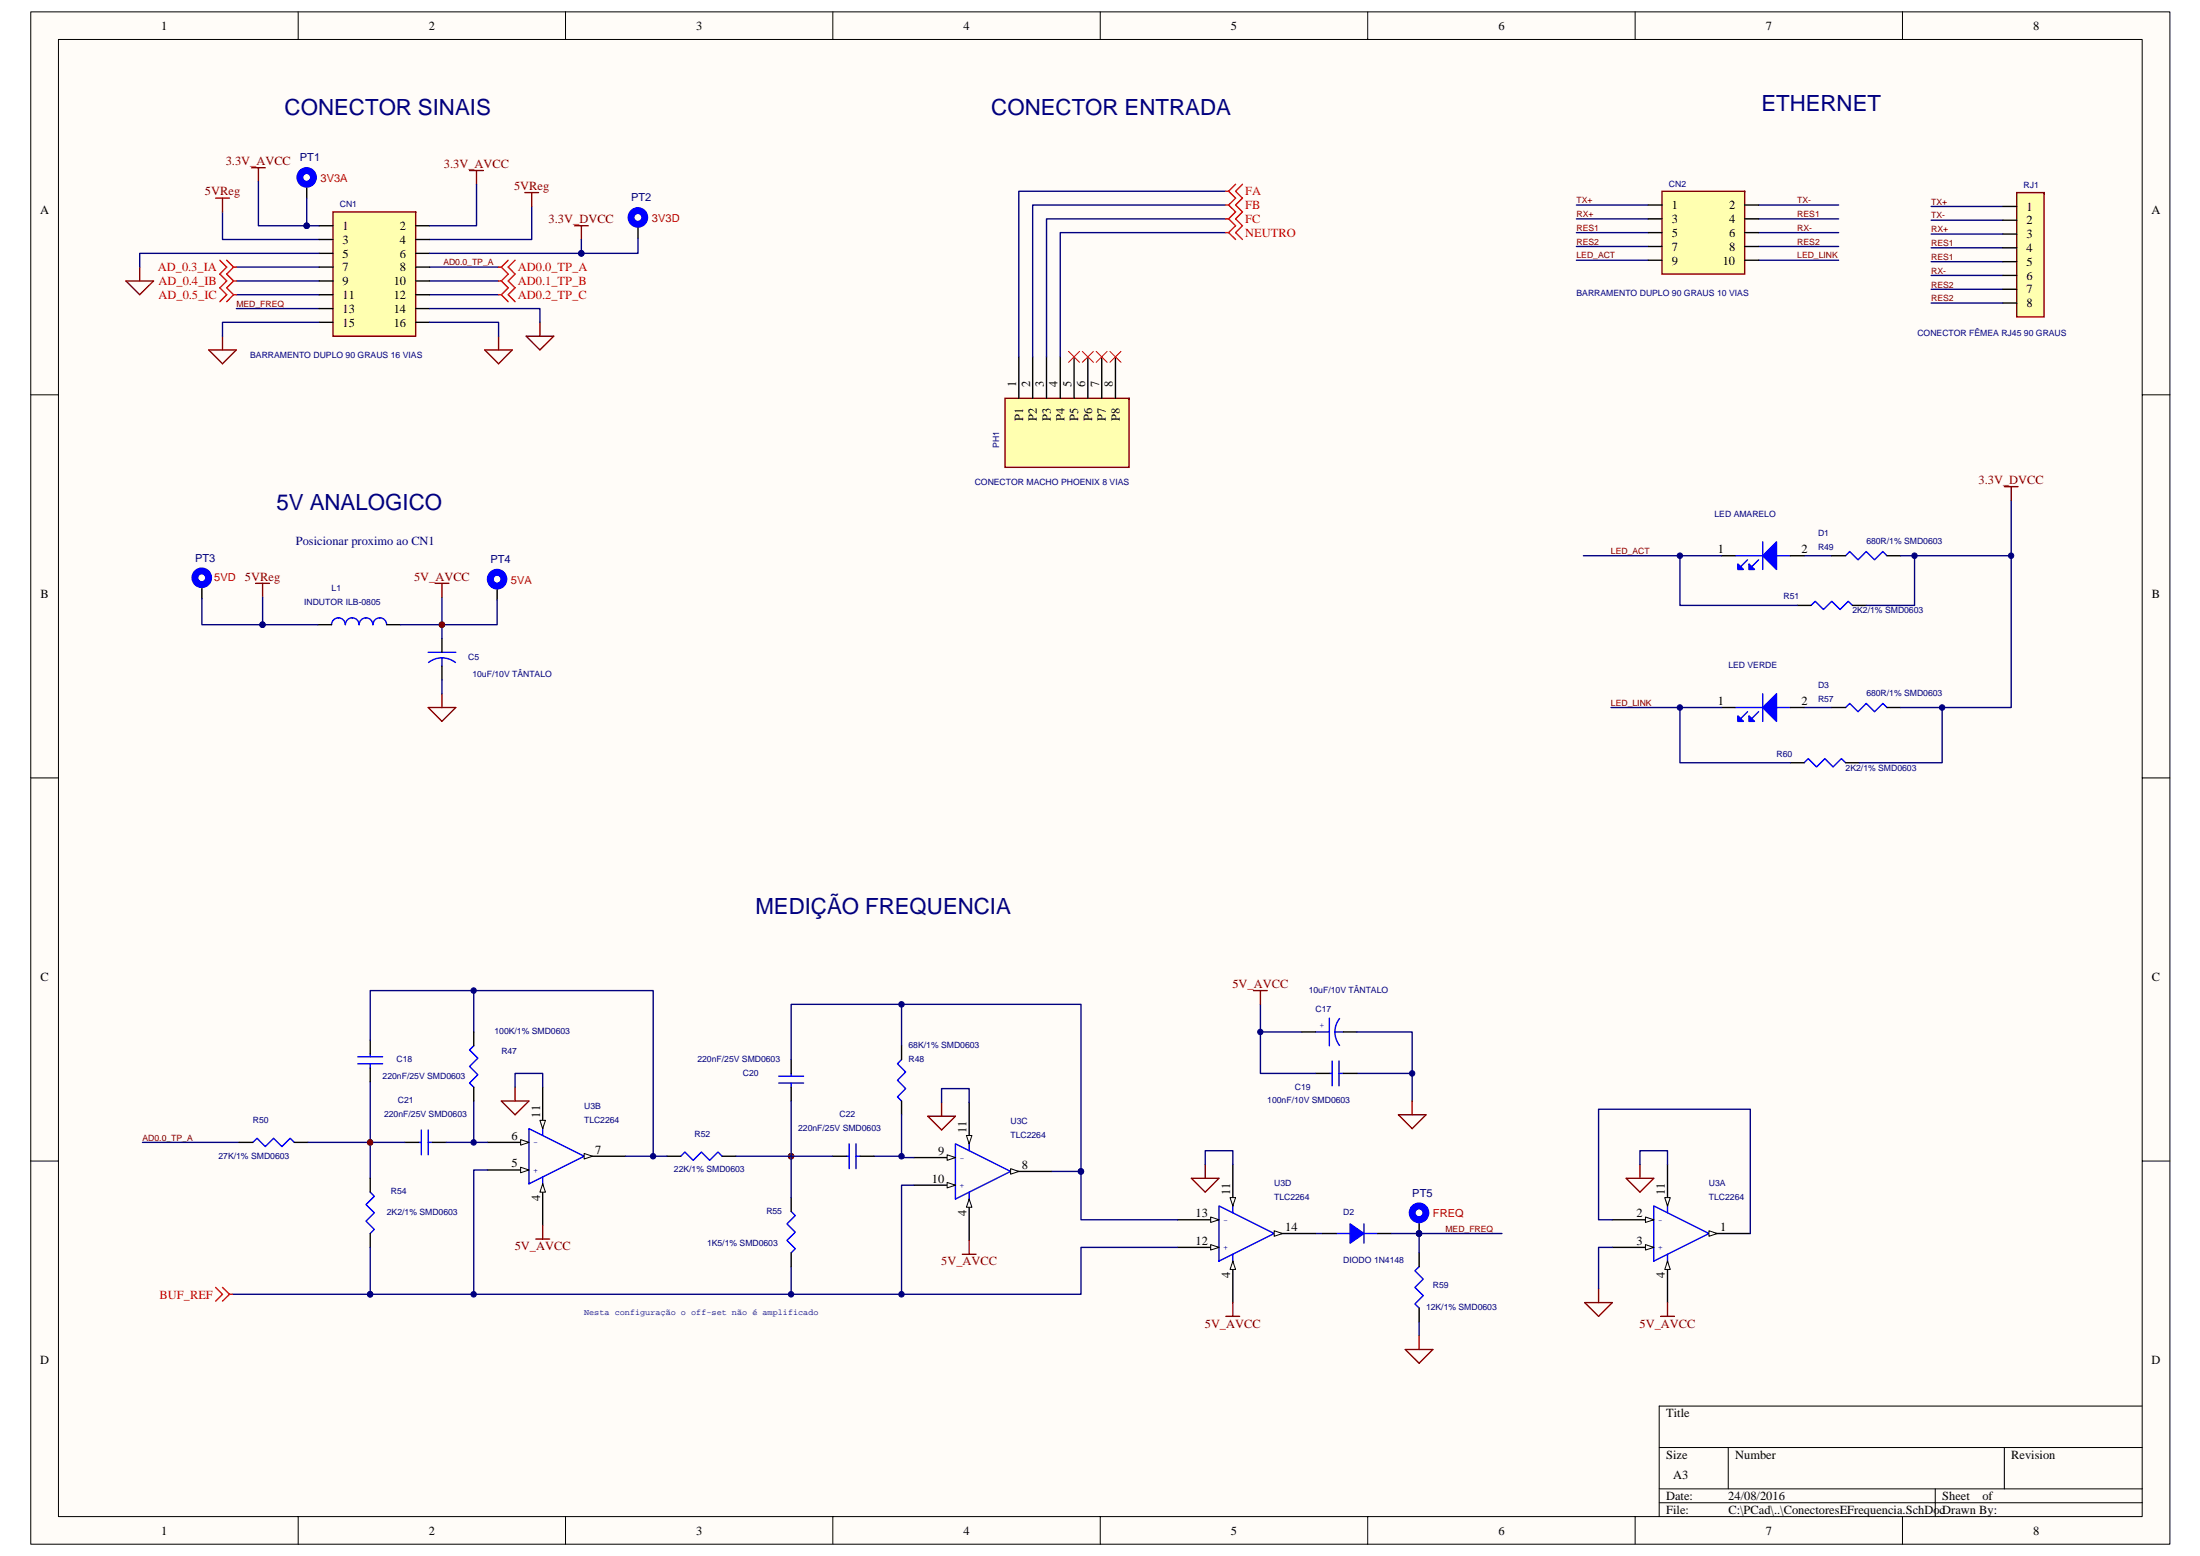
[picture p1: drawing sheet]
<svg xmlns="http://www.w3.org/2000/svg" width="420mm" height="297mm" viewBox="0 0 420 297" stroke-linecap="round" stroke-linejoin="round" font-family="sans-serif">
<path d="M5.9 2.3h408.5v292.5h-408.5z" fill="#fffcf8"/>
<path d="M5.9 2.3h408.5v292.5h-408.5z" fill="none" stroke="#000" stroke-width=".19"/>
<path d="M11.2 7.6h397.9v281.9h-397.9z" fill="#fffcf8"/>
<g fill="none" stroke="#000" stroke-width=".19">
<path d="M11.2 7.5h397.9v282h-397.9zM56.9 2.2v5.3M108 2.2v5.3M159.1 2.2v5.3M210.1 2.2v5.3M261.2 2.2v5.3M312.3 2.2v5.3M363.3 2.2v5.3M5.9 75.4h5.2M409.1 75.4h5.3M5.9 148.5h5.2M409.1 148.5h5.3"/>
<path d="M5.9 221.6h5.2M409.1 221.6h5.3M316.9 276.3h92.2M330.1 276.3v7.9M382.8 276.3v7.9M409.1 268.4h-92.2v21.1M56.9 289.5v5.3M108 289.5v5.3M159.1 289.5v5.3M210.1 289.5v5.3M261.2 289.5v5.3M312.3 289.5v5.3"/>
<path d="M316.9 284.2h92.2M316.9 286.9h92.2M363.3 289.5v5.3M369.6 284.2v5.3"/>
</g>
<g fill="#000080" stroke="#000080" stroke-width=".19">
<circle cx="70.7" cy="218.1" r=".52"/>
<circle cx="84.4" cy="119.3" r=".52"/>
<circle cx="151.1" cy="220.7" r=".52"/>
</g>
<g fill="none" stroke="#000080" stroke-width=".26">
<path d="M101.5 39.4v6.3h-19.5M301.1 39.1h13.7M335.9 39.1h15.2M368.8 39.4h13.7M42.5 40.4v5.3h18.4M45.1 56.3h15.8M45.1 58.9h15.8M45.1 53.6h15.8M45.1 51h15.8M82 56.3h13.2M82 53.6h13.2M82 51h13.2"/>
<path d="M301.1 47.1h13.7M301.1 44.4h13.7M301.1 41.8h13.7M301.1 49.7h13.7M335.9 47.1h15.2M335.9 44.4h15.2M335.9 41.8h15.2M335.9 49.7h15.2M368.8 50h13.7M368.8 52.6h13.7M368.8 57.8h13.7M368.8 44.7h13.7"/>
<path d="M368.8 47.3h13.7M368.8 42h13.7M368.8 55.2h13.7"/>
</g>
<path d="M385.2 36.8v23.7h5.2v-23.7z" fill-rule="evenodd" fill="#ffffb0" stroke="#800000" stroke-width=".26"/>
<path d="M382.5 39.4h2.7M382.5 42h2.7M382.5 44.7h2.7M382.5 47.3h2.7M382.5 50h2.7M382.5 52.6h2.7M382.5 55.2h2.7M382.5 57.8h2.7" fill="none" stroke="#000" stroke-width=".26"/>
<path d="M317.4 36.5v15.8h15.8v-15.8z" fill-rule="evenodd" fill="#ffffb0" stroke="#800000" stroke-width=".26"/>
<path d="M314.8 39.1h2.6M333.2 39.1h2.7M314.8 41.8h2.6M314.8 44.4h2.6M314.8 47.1h2.6M314.8 49.7h2.6M333.2 41.8h2.7M333.2 44.4h2.7M333.2 47.1h2.7M333.2 49.7h2.7" fill="none" stroke="#000" stroke-width=".26"/>
<path d="M63.6 40.4v23.8h15.8v-23.8z" fill-rule="evenodd" fill="#ffffb0" stroke="#800000" stroke-width=".26"/>
<g fill="none" stroke="#000" stroke-width=".26">
<path d="M60.9 43.1h2.7M60.9 45.7h2.7M60.9 48.4h2.7M60.9 51h2.7M60.9 53.6h2.7M60.9 56.3h2.7M60.9 58.9h2.7M79.4 43.1h2.6M79.4 45.7h2.6M79.4 48.4h2.6M79.4 51h2.6M79.4 53.6h2.6"/>
<path d="M79.4 56.3h2.6M79.4 58.9h2.6M60.9 61.5h2.7M79.4 61.5h2.6"/>
</g>
<g fill="none" stroke="#800000" stroke-width=".26">
<path d="M41.2 37.8h2.6M42.5 37.8v2.6M100.2 36.8h2.7M101.5 36.8v2.6M24.1 53.6h5.2l-2.6 2.7zM26.7 51v2.6M109.7 43.1h2.6M111 43.1v2.6M39.9 66.8h5.2l-2.6 2.6zM42.5 64.2v2.6M92.6 66.8h5.2l-2.6 2.6zM95.2 64.2v2.6"/>
<path d="M100.5 64.2h5.3l-2.7 2.6zM103.1 61.5v2.7"/>
</g>
<path d="M60.9 48.4h-34.2v2.6M82 58.9h21.1v2.6M60.9 61.5h-18.4v2.7M82 61.5h13.2v2.7" fill="none" stroke="#000080" stroke-width=".26"/>
<path d="M191.9 76v13.2h23.7v-13.2z" fill-rule="evenodd" fill="#ffffb0" stroke="#800000" stroke-width=".26"/>
<path d="M194.6 68.1v7.9M197.2 68.1v7.9M199.9 68.1v7.9M202.5 68.1v7.9M205.1 68.1v7.9M207.8 68.1v7.9M210.4 68.1v7.9M213 68.1v7.9" fill="none" stroke="#000" stroke-width=".26"/>
<path d="M234.1 36.5h-39.5v31.6M234.1 39.1h-36.9v29M234.1 44.4h-31.6v23.7M234.1 41.8h-34.2v26.3M344.6 106.1h5.2M344.6 135.1h5.2" fill="none" stroke="#000080" stroke-width=".26"/>
<path d="M336.6 106.1l2.7-2.7v5.3z" fill="#00f"/>
<path d="M336.6 106.1l2.7-2.7v5.3z" fill="none" stroke="#00f" stroke-width=".26"/>
<path d="M334 107.7l1.1 1h-1.1z" fill="#00f"/>
<path d="M334 107.7l1.1 1h-1.1z" fill="none" stroke="#00f" stroke-width=".26"/>
<path d="M331.9 107.7l1.1 1h-1.1z" fill="#00f"/>
<path d="M331.4 106.1h5.2M331.9 107.7l1.1 1h-1.1zM333.7 106.9l-1.3 1.3M335.9 106.9l-1.4 1.3M336.6 103.4v5.3M339.3 106.1h2.6" fill="none" stroke="#00f" stroke-width=".26"/>
<path d="M328.7 106.1h2.7M341.9 106.1h2.7" fill="none" stroke="#000" stroke-width=".26"/>
<path d="M336.6 135.1l2.7-2.7v5.3z" fill="#00f"/>
<path d="M336.6 135.1l2.7-2.7v5.3z" fill="none" stroke="#00f" stroke-width=".26"/>
<path d="M334 136.7l1.1 1h-1.1z" fill="#00f"/>
<path d="M334 136.7l1.1 1h-1.1z" fill="none" stroke="#00f" stroke-width=".26"/>
<path d="M331.9 136.7l1.1 1h-1.1z" fill="#00f"/>
<g fill="none" stroke="#00f" stroke-width=".26">
<path d="M345.9 115.6l.8-.8 1.5 1.6 1.6-1.6 1.6 1.6 1.6-1.6 .8 .8M352.5 106.1l.8-.8 1.5 1.6 1.6-1.6 1.6 1.6 1.6-1.6 .8 .8M331.4 135.1h5.2M331.9 136.7l1.1 1h-1.1zM333.7 135.9l-1.3 1.3M335.9 135.9l-1.4 1.3M336.6 132.4v5.3M339.3 135.1h2.6M352.5 135.1l.8-.8 1.5 1.6 1.6-1.6 1.6 1.6 1.6-1.6 .8 .8M344.6 145.6l.7-.8 1.6 1.6 1.6-1.6 1.6 1.6 1.6-1.6 .8 .8M90.5 199.6l-.8 .8 1.6 1.6-1.6 1.6 1.6 1.6-1.6 1.6 .8 .7M251.3 197h2.6"/>
<path d="M253.9 194.4v5.2M254.9 197h1.6M255.8 194.4a4.2 4.2 0 0 0 0 5.2M48.3 218.1l.8-.8 1.6 1.6 1.5-1.6 1.6 1.6 1.6-1.6 .8 .8M68.3 203.1h4.8M68.3 201.7h4.8M70.7 201.2v.5M70.7 203.1v.8M79.9 218.1h.6M80.5 215.7v4.8M81.8 215.7v4.8M81.8 218.1h.8"/>
<path d="M253.9 204.9h.5M254.4 202.5v4.8M255.7 202.5v4.8M255.7 204.9h.8M70.7 227.6l.8 .8-1.6 1.6 1.6 1.5-1.6 1.6 1.6 1.6-.8 .8M255.2 235.5h2.6M260.5 233.6v3.7M260.5 235.5h2.6"/>
</g>
<g fill="none" stroke="#000" stroke-width=".26">
<path d="M343.2 115.6h2.7M349.8 106.1h2.7M353.8 115.6h2.6M360.4 106.1h2.6M328.7 135.1h2.7M341.9 135.1h2.7M349.8 135.1h2.7M360.4 135.1h2.6M341.9 145.6h2.7M352.5 145.6h2.6M70.7 198.6v2.6M90.5 197v2.6"/>
<path d="M248.6 197h2.7M256.5 197h2.7M45.7 218.1h2.6M56.2 218.1h2.6M70.7 203.9v2.6M77.3 218.1h2.6M82.6 218.1h2.6M90.5 207.5v2.7M251.3 204.9h2.6M256.5 204.9h2.7M70.7 224.9v2.7M70.7 235.5v2.6"/>
</g>
<g fill="none" stroke="#000080" stroke-width=".26">
<path d="M384.1 95.5v39.6h-21.1M302.4 106.1h26.3M320.8 106.1v9.5h22.4M363 106.1h21.1M365.6 106.1v9.5h-9.2M307.7 135.1h21M320.8 135.1v10.5h21.1M370.9 135.1v10.5h-15.8M90.5 189.1v7.9M172.2 191.7v7.9M240.7 197h7.9M27.2 218.1h18.5"/>
<path d="M70.7 206.5v18.4M90.5 210.2v7.9M259.2 204.9h10.5M166.9 220.7h5.3M251.3 235.5h1.3M271 235.5h15.8M44.4 247.1h26.3M151.1 241.8v5.3M271 252.3v2.7"/>
</g>
<g fill="#000080" stroke="#000080" stroke-width=".19">
<circle cx="365.6" cy="106.1" r=".52"/>
<circle cx="320.8" cy="106.1" r=".52"/>
<circle cx="384.1" cy="106.1" r=".52"/>
<circle cx="370.9" cy="135.1" r=".52"/>
<circle cx="320.8" cy="135.1" r=".52"/>
<circle cx="172.2" cy="191.7" r=".53"/>
<circle cx="151.1" cy="247.1" r=".52"/>
<circle cx="172.2" cy="220.7" r=".53"/>
<circle cx="90.4" cy="189.1" r=".52"/>
<circle cx="70.7" cy="247.1" r=".52"/>
<circle cx="90.4" cy="218.1" r=".52"/>
<circle cx="240.7" cy="197" r=".52"/>
<circle cx="269.7" cy="204.9" r=".52"/>
<circle cx="271" cy="235.5" r=".52"/>
</g>
<circle cx="151.1" cy="220.7" r=".52" fill="#800000" stroke="#800000" stroke-width=".19"/>
<path d="M257.8 233.6l2.7 1.9-2.7 1.8z" fill="#00f"/>
<g fill="none" stroke="#00f" stroke-width=".26">
<path d="M101 215.5l10.6 5.2-10.6 5.3zM103.6 215.5v1.3M148.7 206.8h4.8M148.7 205.4h4.8M151.1 204.9v.5M151.1 206.8v.7M162.2 218.4v4.7M163.5 218.4v4.7M172.2 202.3l-.8 .8 1.6 1.5-1.6 1.6 1.6 1.6-1.6 1.6 .8 .8M103.6 224.7v1.3M130 220.7l.8-.8 1.6 1.6 1.6-1.6 1.5 1.6 1.6-1.6 .8 .8M151.1 231.3l.8 .8-1.6 1.5 1.6 1.6-1.6 1.6 1.6 1.6-.8 .8"/>
<path d="M161.6 220.7h.6M163.5 220.7h.8M257.8 233.6l2.7 1.9-2.7 1.8zM271 241.8l-.8 .8 1.6 1.6-1.6 1.6 1.6 1.5-1.6 1.6 .8 .8"/>
</g>
<g fill="none" stroke="#000" stroke-width=".26">
<path d="M172.2 199.6v2.7M151.1 202.3v2.6M151.1 207.5v2.7M172.2 210.2v2.6M93.1 223.4h7.9M127.4 220.7h2.6M137.9 220.7h2.7M151.1 228.6v2.7M151.1 239.2v2.6M159 220.7h2.6M164.3 220.7h2.6M252.6 235.5h2.6"/>
<path d="M263.1 235.5h2.7M271 239.2v2.6M271 249.7v2.6"/>
</g>
<path d="M99.4 222.8l1.6 .6-1.6 .5z" fill="#fffcf8"/>
<path d="M99.4 222.8l1.6 .6-1.6 .5z" fill="none" stroke="#000" stroke-width=".19"/>
<path d="M93.1 218.1h7.9" fill="none" stroke="#000" stroke-width=".26"/>
<path d="M99.4 217.6l1.6 .5-1.6 .5z" fill="#fffcf8"/>
<path d="M99.4 217.6l1.6 .5-1.6 .5z" fill="none" stroke="#000" stroke-width=".19"/>
<path d="M111.6 220.7h7.9" fill="none" stroke="#000" stroke-width=".26"/>
<path d="M111.6 220.2l1.5 .5-1.5 .6z" fill="#fffcf8"/>
<path d="M111.6 220.2l1.5 .5-1.5 .6z" fill="none" stroke="#000" stroke-width=".19"/>
<path d="M103.6 226v7.9" fill="none" stroke="#000" stroke-width=".26"/>
<path d="M103.6 226l.6 1.6h-1.1z" fill="#fffcf8"/>
<path d="M103.6 226l.6 1.6h-1.1z" fill="none" stroke="#000" stroke-width=".19"/>
<path d="M103.6 207.5v8" fill="none" stroke="#000" stroke-width=".26"/>
<path d="M103.1 213.9h1.1l-.6 1.6z" fill="#fffcf8"/>
<path d="M103.1 213.9h1.1l-.6 1.6z" fill="none" stroke="#000" stroke-width=".19"/>
<path d="M182.5 218.4l10.5 5.2-10.5 5.3zM185.1 218.4v1.3M185.1 227.6v1.3" fill="none" stroke="#00f" stroke-width=".26"/>
<path d="M174.6 226.3h7.9" fill="none" stroke="#000" stroke-width=".26"/>
<path d="M180.9 225.7l1.6 .6-1.6 .5z" fill="#fffcf8"/>
<path d="M180.9 225.7l1.6 .6-1.6 .5z" fill="none" stroke="#000" stroke-width=".19"/>
<path d="M174.6 221h7.9" fill="none" stroke="#000" stroke-width=".26"/>
<path d="M180.9 220.5l1.6 .5-1.6 .5z" fill="#fffcf8"/>
<path d="M180.9 220.5l1.6 .5-1.6 .5z" fill="none" stroke="#000" stroke-width=".19"/>
<path d="M193 223.6h7.9" fill="none" stroke="#000" stroke-width=".26"/>
<path d="M193 223.1l1.6 .5-1.6 .6z" fill="#fffcf8"/>
<path d="M193 223.1l1.6 .5-1.6 .6z" fill="none" stroke="#000" stroke-width=".19"/>
<path d="M185.1 228.9v7.9" fill="none" stroke="#000" stroke-width=".26"/>
<path d="M185.1 228.9l.5 1.6h-1z" fill="#fffcf8"/>
<path d="M185.1 228.9l.5 1.6h-1z" fill="none" stroke="#000" stroke-width=".19"/>
<path d="M185.1 210.4v8" fill="none" stroke="#000" stroke-width=".26"/>
<path d="M184.6 216.8h1l-.5 1.6z" fill="#fffcf8"/>
<path d="M184.6 216.8h1l-.5 1.6z" fill="none" stroke="#000" stroke-width=".19"/>
<path d="M232.8 230.2l10.5 5.3-10.5 5.2zM235.4 230.2v1.3M235.4 239.4v1.3" fill="none" stroke="#00f" stroke-width=".26"/>
<path d="M224.9 238.1h7.9" fill="none" stroke="#000" stroke-width=".26"/>
<path d="M231.2 237.6l1.6 .5-1.6 .5z" fill="#fffcf8"/>
<path d="M231.2 237.6l1.6 .5-1.6 .5z" fill="none" stroke="#000" stroke-width=".19"/>
<path d="M224.9 232.9h7.9" fill="none" stroke="#000" stroke-width=".26"/>
<path d="M231.2 232.3l1.6 .6-1.6 .5z" fill="#fffcf8"/>
<path d="M231.2 232.3l1.6 .6-1.6 .5z" fill="none" stroke="#000" stroke-width=".19"/>
<path d="M243.3 235.5h8" fill="none" stroke="#000" stroke-width=".26"/>
<path d="M243.3 234.9l1.6 .6-1.6 .5z" fill="#fffcf8"/>
<path d="M243.3 234.9l1.6 .6-1.6 .5z" fill="none" stroke="#000" stroke-width=".19"/>
<path d="M235.4 240.7v8" fill="none" stroke="#000" stroke-width=".26"/>
<path d="M235.4 240.7l.6 1.6h-1.1z" fill="#fffcf8"/>
<path d="M235.4 240.7l.6 1.6h-1.1z" fill="none" stroke="#000" stroke-width=".19"/>
<path d="M235.4 222.3v7.9" fill="none" stroke="#000" stroke-width=".26"/>
<path d="M234.9 228.6h1.1l-.6 1.6z" fill="#fffcf8"/>
<path d="M234.9 228.6h1.1l-.6 1.6z" fill="none" stroke="#000" stroke-width=".19"/>
<g fill="none" stroke="#000080" stroke-width=".26">
<path d="M70.7 198.6v-9.5h54v31.6M240.7 191.7v13.2h10.6M259.2 197h10.5v13.2M58.8 218.1h18.5M85.2 218.1h7.9M151.1 202.3v-10.6h55.3v31.9h-5.5M151.1 210.2v18.4M172.2 212.8v8.2h2.4M93.1 223.4h-2.6v23.7M119.5 220.7h7.9M140.6 220.7h18.4M174.6 226.3h-2.4v20.8"/>
<path d="M265.8 235.5h5.2v3.7"/>
</g>
<g fill="#000080" stroke="#000080" stroke-width=".19">
<circle cx="206.4" cy="223.6" r=".52"/>
<circle cx="124.7" cy="220.7" r=".52"/>
<circle cx="172.2" cy="247.1" r=".53"/>
<circle cx="90.4" cy="247.1" r=".52"/>
<circle cx="271" cy="235.5" r=".52"/>
</g>
<path d="M315.8 230.2l10.6 5.3-10.6 5.2zM318.5 230.2v1.3M318.5 239.4v1.3" fill="none" stroke="#00f" stroke-width=".26"/>
<path d="M307.9 238.1h7.9" fill="none" stroke="#000" stroke-width=".26"/>
<path d="M314.3 237.6l1.5 .5-1.5 .5z" fill="#fffcf8"/>
<path d="M314.3 237.6l1.5 .5-1.5 .5z" fill="none" stroke="#000" stroke-width=".19"/>
<path d="M307.9 232.9h7.9" fill="none" stroke="#000" stroke-width=".26"/>
<path d="M314.3 232.3l1.5 .6-1.5 .5z" fill="#fffcf8"/>
<path d="M314.3 232.3l1.5 .6-1.5 .5z" fill="none" stroke="#000" stroke-width=".19"/>
<path d="M326.4 235.5h7.9" fill="none" stroke="#000" stroke-width=".26"/>
<path d="M326.4 234.9l1.5 .6-1.5 .5z" fill="#fffcf8"/>
<path d="M326.4 234.9l1.5 .6-1.5 .5z" fill="none" stroke="#000" stroke-width=".19"/>
<path d="M318.5 240.7v8" fill="none" stroke="#000" stroke-width=".26"/>
<path d="M318.5 240.7l.5 1.6h-1.1z" fill="#fffcf8"/>
<path d="M318.5 240.7l.5 1.6h-1.1z" fill="none" stroke="#000" stroke-width=".19"/>
<path d="M318.5 222.3v7.9" fill="none" stroke="#000" stroke-width=".26"/>
<path d="M317.9 228.6h1.1l-.5 1.6z" fill="#fffcf8"/>
<path d="M317.9 228.6h1.1l-.5 1.6z" fill="none" stroke="#000" stroke-width=".19"/>
<g fill="none" stroke="#800000" stroke-width=".26">
<path d="M48 32h2.7M49.3 32v2.6M89.7 32.6h2.6M91 32.6v2.6M382.8 92.9h2.6M384.1 92.9v2.6M48.8 111.4h2.7M50.2 111.4v2.6M83.1 111.4h2.6M84.4 111.4v2.6M81.8 135.1h5.2l-2.6 2.6zM84.4 132.4v2.7"/>
<path d="M239.4 189.1h2.6M240.7 189.1v2.6M95.7 210.2h5.3l-2.6 2.6zM98.4 207.5v2.7M177.2 213.1h5.3l-2.7 2.6zM179.8 210.4v2.7M267.1 212.8h5.2l-2.6 2.7zM269.7 210.2v2.6M102.3 236.5h2.7M103.6 233.9v2.6M183.8 239.4h2.6M185.1 236.8v2.6"/>
<path d="M227.5 224.9h5.3l-2.6 2.7zM230.2 222.3v2.6M310.6 224.9h5.2l-2.6 2.7zM313.2 222.3v2.6M234.1 251.3h2.7M235.4 248.7v2.6M268.4 257.6h5.3l-2.7 2.6zM271 255v2.6M302.7 248.7h5.2l-2.6 2.6zM305.3 246v2.7M317.2 251.3h2.6M318.5 248.7v2.6"/>
</g>
<g fill="none" stroke="#000080" stroke-width=".26">
<path d="M49.3 34.6v8.5h9.3M58.6 37.8v5.3h2.3M91 35.2v7.9h-9M111 45.7v2.7h-29M121.8 45.5v2.9h-10.8M38.6 114.3v5h11.6M50.2 114v5.3h10.5M84.4 114v7.9M94.9 114.5v4.8h-18.4M84.4 129.8v2.6M98.4 207.5v-2.6h5.2v2.6M179.8 210.4v-2.6h5.3v2.6"/>
<path d="M70.7 238.1v9h135.7v-9h18.5M206.4 223.6v9.3h18.5M230.2 222.3v-2.6h5.2v2.6M307.9 232.9h-2.6v-21.1h29v23.7M307.9 238.1h-2.6v7.9M313.2 222.3v-2.6h5.3v2.6"/>
</g>
<path d="M63.3 119.3a1.32 1.32 0 0 1 1.3-1.4 1.32 1.32 0 0 1 1.3 1.4M66 119.3a1.3 1.3 0 0 1 1.3-1.4 1.3 1.3 0 0 1 1.3 1.4M68.6 119.3a1.32 1.32 0 0 1 1.3-1.4 1.3 1.3 0 0 1 1.3 1.4M71.2 119.3a1.3 1.3 0 0 1 1.4-1.4h-.1a1.3 1.3 0 0 1 1.3 1.4M81.8 124.5h5.2M81.8 126.5l1.2-.7 1.4-.2 1.4 .2 1.2 .7M84.4 125.6v1.6" fill="none" stroke="#00f" stroke-width=".26"/>
<path d="M58.6 35.2v2.6M121.8 42.8v2.7M38.6 111.6v2.7M60.7 119.3h2.6M73.9 119.3h2.6M94.9 111.9v2.6M84.4 121.9v2.6M84.4 127.2v2.6M271 232.9v2.6" fill="none" stroke="#000" stroke-width=".26"/>
<g fill="#000080" stroke="#000080" stroke-width=".19">
<circle cx="111" cy="48.4" r=".53"/>
<circle cx="50.1" cy="119.3" r=".52"/>
<circle cx="70.7" cy="247.1" r=".52"/>
<circle cx="206.4" cy="223.6" r=".52"/>
<circle cx="271" cy="235.5" r=".52"/>
<circle cx="58.6" cy="43.1" r=".53"/>
</g>
<g fill="none" stroke="#f00" stroke-width=".26">
<path d="M234.1 36.5h.5M234.1 39.1h.5M234.6 36.5l1.4 1.3-1.4 1.3M234.6 39.1l1.4 1.3-1.4 1.4M236 35.2l-1.4 1.3M237.3 35.2l-1.3 1.3 1.3 1.3-1.3 1.3 1.3 1.3-1.3 1.4 1.3 1.3-1.3 1.3 1.3 1.3M42 49.7l1.3 1.3-1.3 1.3 1.3 1.3-1.3 1.3 1.3 1.4-1.3 1.3M43.3 49.7l1.3 1.3M44.6 56.3h.5M44.6 53.6h.5M44.6 51h.5M44.6 51l-1.3 1.3 1.3 1.3"/>
<path d="M44.6 56.3l-1.3 1.3M44.6 53.6l-1.3 1.3 1.3 1.4M95.2 56.3h.5M95.2 53.6h.5M95.2 51h.5M95.7 56.3l1.4 1.3M95.7 53.6l1.4 1.3-1.4 1.4M95.7 51l1.4 1.3-1.4 1.3M97.1 49.7l-1.4 1.3M98.4 49.7l-1.3 1.3 1.3 1.3-1.3 1.3 1.3 1.3-1.3 1.4 1.3 1.3M234.1 41.8h.5M234.1 44.4h.5"/>
<path d="M234.6 41.8l1.4 1.3-1.4 1.3M234.6 44.4l1.4 1.3M41.2 245.8l1.3 1.3-1.3 1.3M42.5 245.8l1.3 1.3M43.8 247.1l-1.3 1.3M43.8 247.1h.6"/>
</g>
<g fill="#800000" stroke="#800000" stroke-width=".19">
<circle cx="70.7" cy="218.1" r=".52"/>
<circle cx="84.4" cy="119.3" r=".52"/>
</g>
<g fill="none" stroke="#00f" stroke-width="1.3">
<circle cx="58.6" cy="33.9" r="1.31"/>
<circle cx="121.8" cy="41.5" r="1.31"/>
<circle cx="38.5" cy="110.3" r="1.31"/>
<circle cx="94.9" cy="110.6" r="1.31"/>
<circle cx="271" cy="231.5" r="1.32"/>
</g>
<path d="M204.1 67.1l2.1 2.1M206.2 67.1l-2.1 2.1M206.7 67.1l2.1 2.1M208.8 67.1l-2.1 2.1M209.3 67.1l2.1 2.1M211.4 67.1l-2.1 2.1M212 67.1l2.1 2.1M214.1 67.1l-2.1 2.1" fill="none" stroke="#f00" stroke-width=".19"/>
<g font-size="4.3" fill="#000080">
<text x="54.4" y="21.9">CONECTOR SINAIS</text>
<text x="189.3" y="21.9">CONECTOR ENTRADA</text>
<text x="336.4" y="21.1">ETHERNET</text>
<text x="52.8" y="97.3">5V ANALOGICO</text>
<text x="144.3" y="174.5">MEDIÇÃO FREQUENCIA</text>
</g>
<g font-size="2.4">
<text x="30.8" y="5.7">1</text>
<text x="81.9" y="5.7">2</text>
<text x="133" y="5.7">3</text>
<text x="184" y="5.7">4</text>
<text x="235.1" y="5.7">5</text>
<text x="286.2" y="5.7">6</text>
<text x="337.2" y="5.7">7</text>
<text x="388.3" y="5.7">8</text>
<text x="7.7" y="40.9">A</text>
<text x="319.3" y="39.9">1</text>
<text x="330.2" y="39.9">2</text>
<text x="387" y="40.2">1</text>
<text x="410.9" y="40.9">A</text>
<text x="65.4" y="43.9">1</text>
<text x="65.4" y="46.5">3</text>
<text x="76.4" y="43.9">2</text>
<text x="76.4" y="46.5">4</text>
<text x="319.3" y="42.6">3</text>
<text x="319.3" y="45.2">5</text>
<text x="319.3" y="47.9">7</text>
<text x="330.2" y="42.6">4</text>
<text x="330.2" y="45.2">6</text>
<text x="330.2" y="47.9">8</text>
<text x="387" y="42.8">2</text>
<text x="387" y="45.5">3</text>
<text x="65.4" y="49.2">5</text>
<text x="65.4" y="51.8">7</text>
<text x="76.4" y="49.2">6</text>
<text x="76.4" y="51.8">8</text>
<text x="319.3" y="50.5">9</text>
<text x="329" y="50.5">10</text>
<text x="387" y="48.1">4</text>
<text x="387" y="50.8">5</text>
<text x="387" y="53.4">6</text>
<text x="65.4" y="54.4">9</text>
<text x="65.4" y="57.1">11</text>
<text x="65.4" y="59.7">13</text>
<text x="75.2" y="54.4">10</text>
<text x="75.2" y="57.1">12</text>
<text x="75.2" y="59.7">14</text>
<text x="387" y="56">7</text>
<text x="387" y="58.7">8</text>
<text x="65.4" y="62.4">15</text>
<text x="75.2" y="62.4">16</text>
<text x="194.1" y="73.9" transform="rotate(-90 194.1 73.9)">1</text>
<text x="196.7" y="73.9" transform="rotate(-90 196.7 73.9)">2</text>
<text x="199.4" y="73.9" transform="rotate(-90 199.4 73.9)">3</text>
<text x="202" y="73.9" transform="rotate(-90 202 73.9)">4</text>
<text x="204.6" y="73.9" transform="rotate(-90 204.6 73.9)">5</text>
<text x="207.3" y="73.9" transform="rotate(-90 207.3 73.9)">6</text>
<text x="209.9" y="73.9" transform="rotate(-90 209.9 73.9)">7</text>
<text x="212.5" y="73.9" transform="rotate(-90 212.5 73.9)">8</text>
<text x="195.4" y="80.4" transform="rotate(-90 195.4 80.4)">P1</text>
<text x="198" y="80.4" transform="rotate(-90 198 80.4)">P2</text>
<text x="200.7" y="80.4" transform="rotate(-90 200.7 80.4)">P3</text>
<text x="203.3" y="80.4" transform="rotate(-90 203.3 80.4)">P4</text>
<text x="205.9" y="80.4" transform="rotate(-90 205.9 80.4)">P5</text>
<text x="208.6" y="80.4" transform="rotate(-90 208.6 80.4)">P6</text>
<text x="211.2" y="80.4" transform="rotate(-90 211.2 80.4)">P7</text>
<text x="213.9" y="80.4" transform="rotate(-90 213.9 80.4)">P8</text>
<text x="328.1" y="105.6">1</text>
<text x="344.1" y="105.6">2</text>
<text x="7.7" y="114.1">B</text>
<text x="411" y="114.1">B</text>
<text x="328.1" y="134.6">1</text>
<text x="344.1" y="134.6">2</text>
<text x="7.7" y="187.2">C</text>
<text x="411" y="187.2">C</text>
<text x="103.2" y="213.4" transform="rotate(-90 103.2 213.4)">11</text>
<text x="97.7" y="217.6">6</text>
<text x="113.7" y="220.2">7</text>
<text x="179.2" y="220.5">9</text>
<text x="184.6" y="216.3" transform="rotate(-90 184.6 216.3)">11</text>
<text x="97.7" y="222.8">5</text>
<text x="178" y="225.7">10</text>
<text x="195.1" y="223.1">8</text>
<text x="103.2" y="229.3" transform="rotate(-90 103.2 229.3)">4</text>
<text x="184.6" y="232.2" transform="rotate(-90 184.6 232.2)">4</text>
<text x="228.3" y="232.3">13</text>
<text x="234.9" y="228.1" transform="rotate(-90 234.9 228.1)">11</text>
<text x="312.5" y="232.3">2</text>
<text x="318" y="228.1" transform="rotate(-90 318 228.1)">11</text>
<text x="228.3" y="237.6">12</text>
<text x="245.5" y="235">14</text>
<text x="312.5" y="237.6">3</text>
<text x="328.5" y="235">1</text>
<text x="234.9" y="244.1" transform="rotate(-90 234.9 244.1)">4</text>
<text x="318" y="244.1" transform="rotate(-90 318 244.1)">4</text>
<text x="7.7" y="260.4">D</text>
<text x="410.9" y="260.4">D</text>
<text x="318.2" y="270.6">Title</text>
<text x="318.2" y="278.5">Size</text>
<text x="331.4" y="278.5">Number</text>
<text x="384.1" y="278.5">Revision</text>
<text x="318.2" y="286.4">Date:</text>
<text x="319.5" y="282.4">A3</text>
<text x="330.1" y="286.4">24/08/2016</text>
<text x="370.9" y="286.4">Sheet</text>
<text x="378.6" y="286.4">of</text>
<text x="30.8" y="292.9">1</text>
<text x="81.9" y="292.9">2</text>
<text x="133" y="292.9">3</text>
<text x="184" y="292.9">4</text>
<text x="235.1" y="292.9">5</text>
<text x="286.2" y="292.9">6</text>
<text x="318.2" y="289">File:</text>
<text x="330.1" y="289">C:\PCad\..\ConectoresEFrequencia.SchDocDrawn By:</text>
<text x="337.2" y="292.9">7</text>
<text x="388.3" y="292.9">8</text>
</g>
<g font-size="2.4" fill="#800000">
<text x="43.1" y="31.5">3.3V_AVCC</text>
<text x="84.8" y="32">3.3V_AVCC</text>
<text x="39.1" y="37.3">5VReg</text>
<text x="98.2" y="36.3">5VReg</text>
<text x="104.8" y="42.6">3.3V_DVCC</text>
<text x="377.9" y="92.4">3.3V_DVCC</text>
<text x="46.8" y="110.8">5VReg</text>
<text x="79.1" y="110.8">5V_AVCC</text>
<text x="235.4" y="188.6">5V_AVCC</text>
<text x="98.3" y="238.7">5V_AVCC</text>
<text x="179.8" y="241.6">5V_AVCC</text>
<text x="230.1" y="253.4">5V_AVCC</text>
<text x="313.1" y="253.4">5V_AVCC</text>
</g>
<g font-size="2.4" fill="#f00">
<text x="237.8" y="37.3">FA</text>
<text x="237.8" y="39.9">FB</text>
<text x="237.8" y="42.6">FC</text>
<text x="237.8" y="45.2">NEUTRO</text>
<text x="30.2" y="51.8">AD_0.3_IA</text>
<text x="98.9" y="51.8">AD0.0_TP_A</text>
<text x="30.3" y="57.1">AD_0.5_IC</text>
<text x="30.3" y="54.4">AD_0.4_IB</text>
<text x="98.9" y="57.1">AD0.2_TP_C</text>
<text x="98.9" y="54.4">AD0.1_TP_B</text>
<text x="30.5" y="247.9">BUF_REF</text>
</g>
<text font-size="2.4" fill="#000080" x="56.5" y="104">Posicionar proximo ao CN1</text>
<g font-size="2.1" fill="#000080">
<text x="57.3" y="30.8">PT1</text>
<text x="120.5" y="38.4">PT2</text>
<text x="37.2" y="107.2">PT3</text>
<text x="93.7" y="107.5">PT4</text>
<text x="269.7" y="228.5">PT5</text>
</g>
<g font-size="2.1" fill="#bf0000">
<text x="61.2" y="34.8">3V3A</text>
<text x="124.5" y="42.4">3V3D</text>
<text x="40.9" y="110.9">5VD</text>
<text x="97.6" y="111.4">5VA</text>
<text x="273.7" y="232.4">FREQ</text>
</g>
<g font-size="1.7" fill="#000080">
<text x="318.7" y="35.6">CN2</text>
<text x="386.5" y="35.9">RJ1</text>
<text x="64.9" y="39.6">CN1</text>
<text x="301.1" y="56.5">BARRAMENTO DUPLO 90 GRAUS 10 VIAS</text>
<text x="366.2" y="64.1">CONECTOR FÊMEA RJ45 90 GRAUS</text>
<text x="47.8" y="68.3">BARRAMENTO DUPLO 90 GRAUS 16 VIAS</text>
<text x="190.8" y="85.5" transform="rotate(-90 190.8 85.5)">PH1</text>
<text x="186.1" y="92.6">CONECTOR MACHO PHOENIX 8 VIAS</text>
<text x="327.4" y="98.6">LED AMARELO</text>
<text x="347.2" y="102.3">D1</text>
<text x="347.2" y="104.9">R49</text>
<text x="356.4" y="103.9">680R/1% SMD0603</text>
<text x="63.3" y="112.9">L1</text>
<text x="58.1" y="115.5">INDUTOR ILB-0805</text>
<text x="340.6" y="114.4">R51</text>
<text x="353.8" y="117.1">2K2/1% SMD0603</text>
<text x="89.4" y="126">C5</text>
<text x="90.2" y="129.2">10uF/10V TÂNTALO</text>
<text x="330.1" y="127.6">LED VERDE</text>
<text x="347.2" y="131.3">D3</text>
<text x="347.2" y="133.9">R57</text>
<text x="356.4" y="132.9">680R/1% SMD0603</text>
<text x="339.3" y="144.5">R60</text>
<text x="352.5" y="147.1">2K2/1% SMD0603</text>
<text x="249.9" y="189.5">10uF/10V TÂNTALO</text>
<text x="94.4" y="197.5">100K/1% SMD0603</text>
<text x="251.3" y="193.2">C17</text>
<text x="75.7" y="202.7">C18</text>
<text x="95.7" y="201.1">R47</text>
<text x="133.2" y="202.7">220nF/25V SMD0603</text>
<text x="173.5" y="202.7">R48</text>
<text x="173.5" y="200.1">68K/1% SMD0603</text>
<text x="73.1" y="205.9">220nF/25V SMD0603</text>
<text x="141.9" y="205.4">C20</text>
<text x="247.3" y="208">C19</text>
<text x="48.3" y="214.3">R50</text>
<text x="73.4" y="213.3">220nF/25V SMD0603</text>
<text x="76" y="210.6">C21</text>
<text x="111.6" y="211.7">U3B</text>
<text x="111.6" y="214.3">TLC2264</text>
<text x="152.4" y="215.9">220nF/25V SMD0603</text>
<text x="160.3" y="213.3">C22</text>
<text x="193" y="214.6">U3C</text>
<text x="242" y="210.6">100nF/10V SMD0603</text>
<text x="41.7" y="221.2">27K/1% SMD0603</text>
<text x="132.7" y="217">R52</text>
<text x="193" y="217.2">TLC2264</text>
<text x="128.7" y="223.8">22K/1% SMD0603</text>
<text x="243.4" y="226.4">U3D</text>
<text x="326.4" y="226.4">U3A</text>
<text x="73.9" y="232">2K2/1% SMD0603</text>
<text x="74.7" y="228">R54</text>
<text x="146.4" y="231.7">R55</text>
<text x="243.4" y="229.1">TLC2264</text>
<text x="256.5" y="232">D2</text>
<text x="326.4" y="229.1">TLC2264</text>
<text x="135" y="237.8">1K5/1% SMD0603</text>
<text x="256.5" y="241.2">DIODO 1N4148</text>
<text x="273.7" y="245.9">R59</text>
<text x="272.3" y="250.2">12K/1% SMD0603</text>
</g>
<g font-size="1.7" fill="#800000">
<text x="301.1" y="38.8">TX+</text>
<text x="301.1" y="41.4">RX+</text>
<text x="343.2" y="38.8">TX-</text>
<text x="343.2" y="41.4">RES1</text>
<text x="368.8" y="39.1">TX+</text>
<text x="368.8" y="41.7">TX-</text>
<text x="301.1" y="46.7">RES2</text>
<text x="301.1" y="44.1">RES1</text>
<text x="343.2" y="44.1">RX-</text>
<text x="343.2" y="46.7">RES2</text>
<text x="368.8" y="44.3">RX+</text>
<text x="368.8" y="47">RES1</text>
<text x="84.7" y="50.7">AD0.0_TP_A</text>
<text x="301.1" y="49.3">LED_ACT</text>
<text x="343.2" y="49.3">LED_LINK</text>
<text x="368.8" y="49.6">RES1</text>
<text x="368.8" y="52.2">RX-</text>
<text x="45.1" y="58.6">MED_FREQ</text>
<text x="368.8" y="57.5">RES2</text>
<text x="368.8" y="54.9">RES2</text>
<text x="307.7" y="105.7">LED_ACT</text>
<text x="307.7" y="134.7">LED_LINK</text>
<text x="27.2" y="217.7">AD0.0_TP_A</text>
<text x="276" y="235.1">MED_FREQ</text>
</g>
<g font-size="1.6" fill="#00f">
<text x="252.9" y="196.2" transform="rotate(-90 252.9 196.2)">+</text>
<text x="101.8" y="218.7">-</text>
<text x="183.3" y="221.6">-</text>
<text x="101.8" y="223.9">+</text>
<text x="183.3" y="226.8">+</text>
<text x="233.6" y="233.4">-</text>
<text x="316.6" y="233.4">-</text>
<text x="233.6" y="238.7">+</text>
<text x="316.6" y="238.7">+</text>
</g>
<text font-size="1.6" fill="#000080" x="111.6" y="251.1">Nesta configuração o off-set não é amplificado</text>
</svg>
